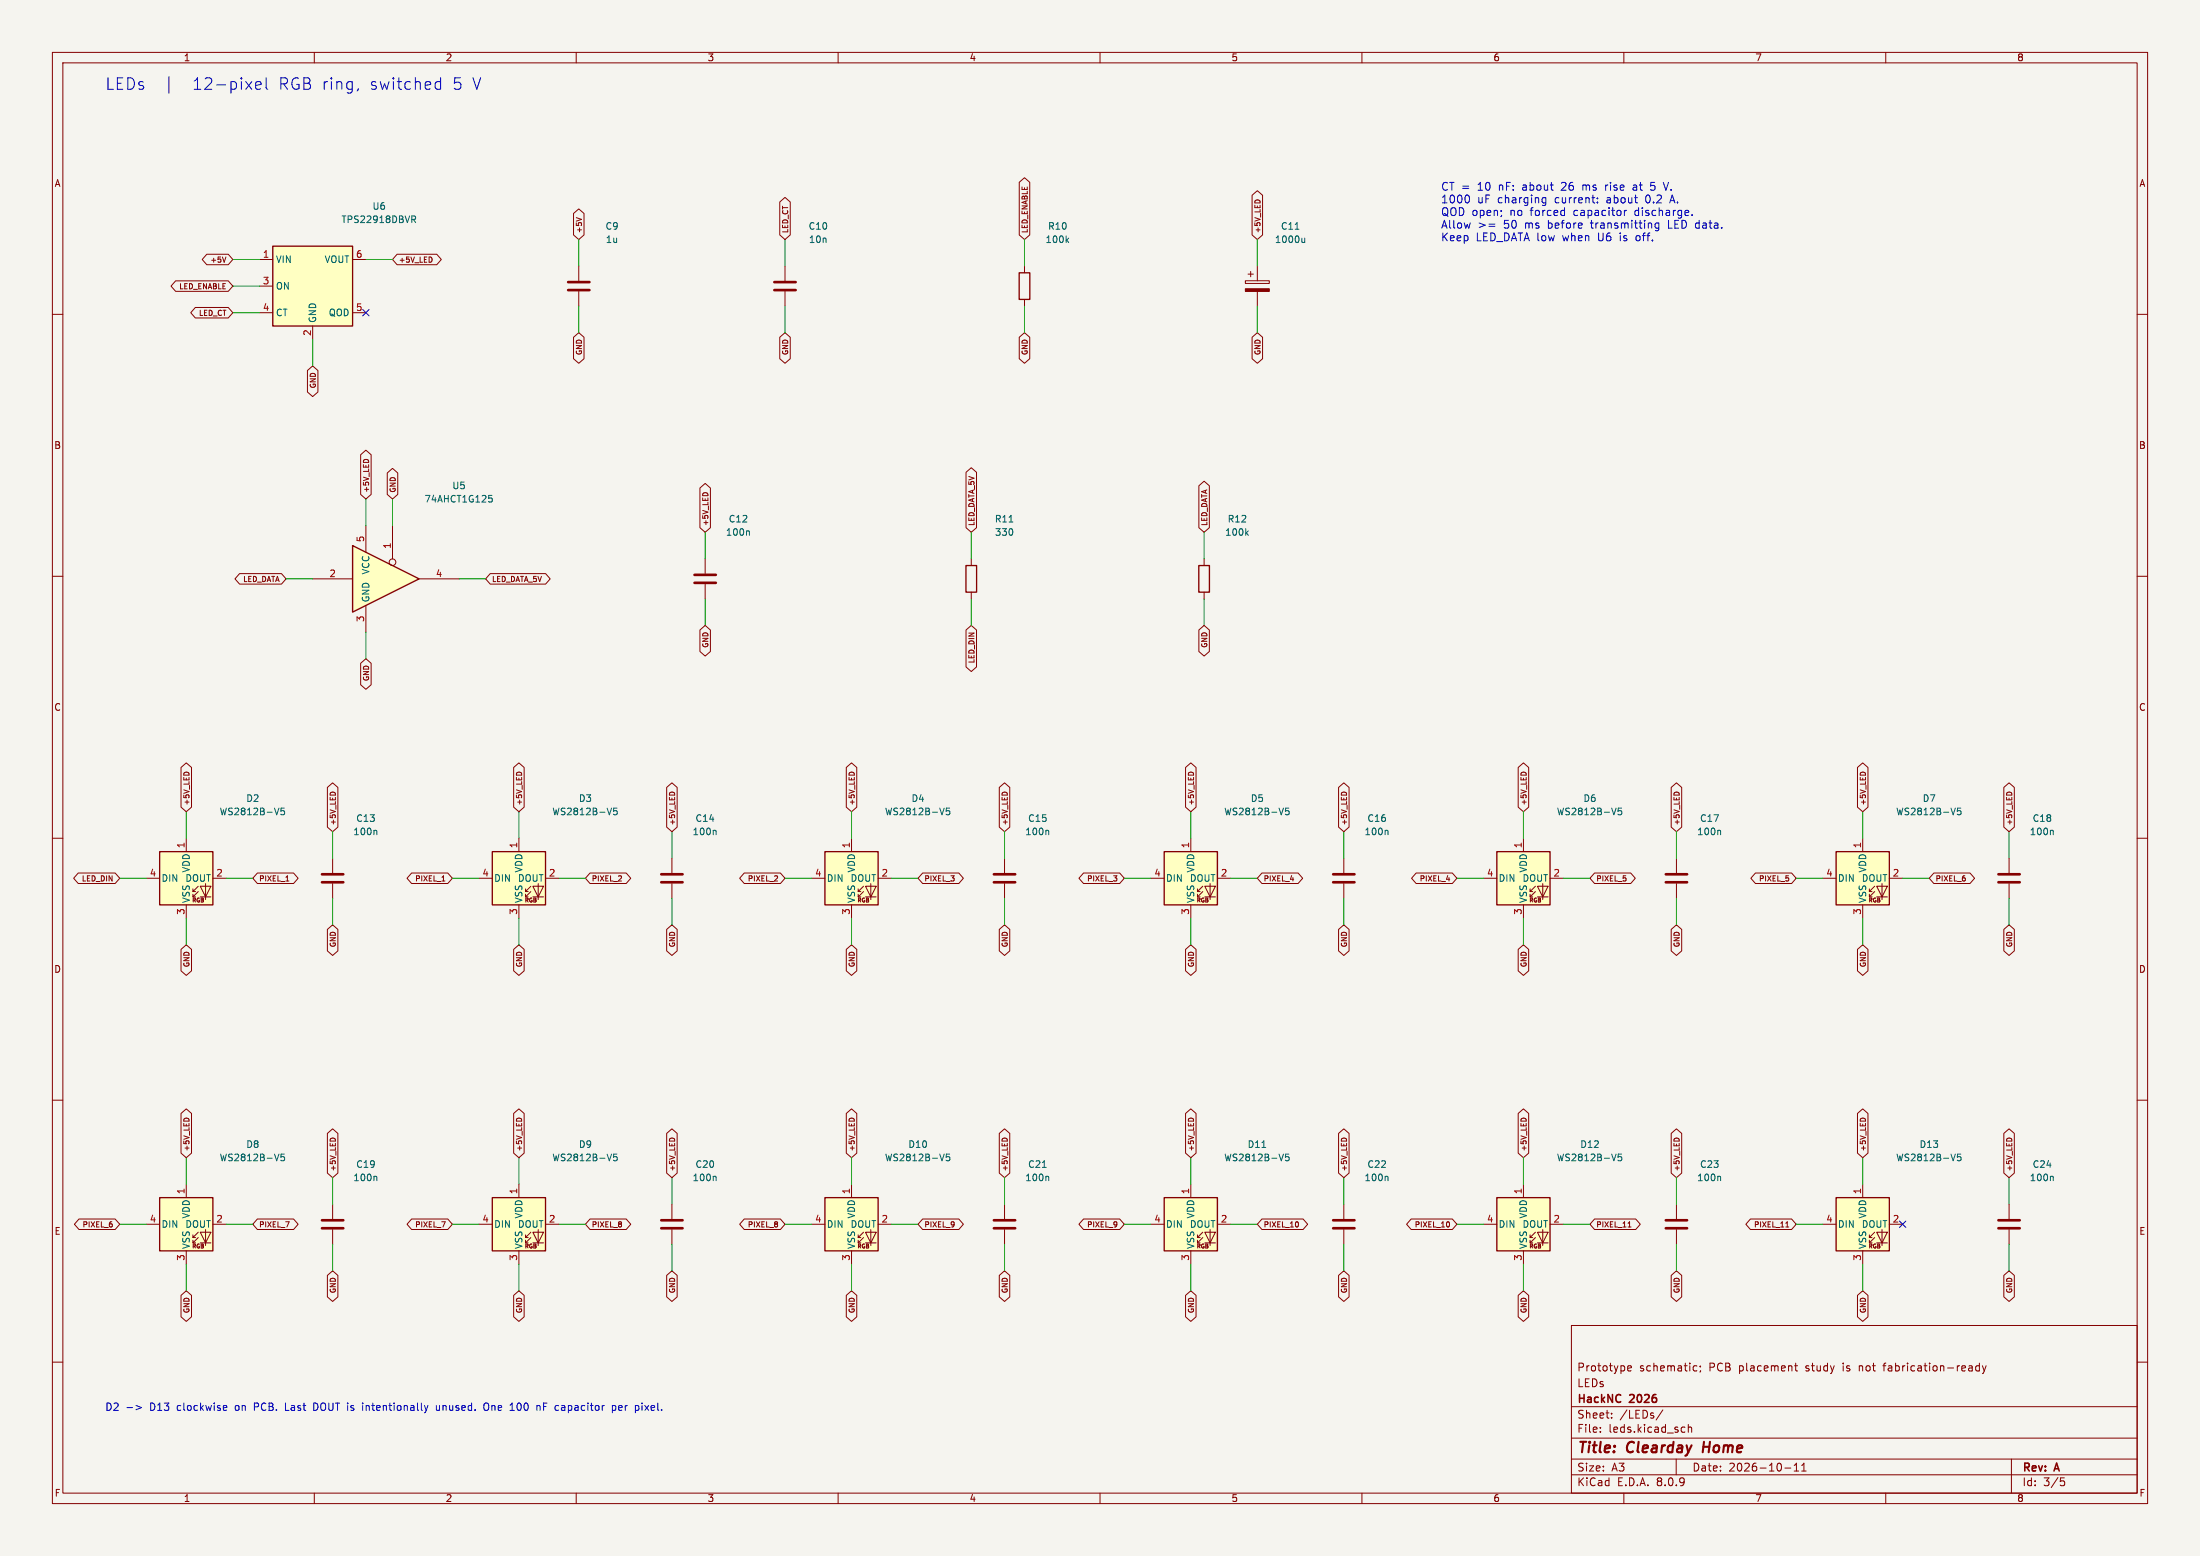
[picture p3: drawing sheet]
<svg xmlns="http://www.w3.org/2000/svg" width="420mm" height="297mm" viewBox="0 0 420 297" stroke-linecap="round" stroke-linejoin="round" font-family="sans-serif">
<path d="M0 0h420v297h-420z" fill="#f5f4ef" stroke="#f5f4ef" stroke-width=".19"/>
<g fill="none" stroke="#840000" stroke-width=".19">
<path d="M10 10h400v277h-400zM12 12h396v273h-396zM60 10v2M110 10v2M160 10v2M210 10v2M260 10v2M310 10v2M360 10v2M149.9 50.8v2.8M149.9 55.6v2.8M10 60h2"/>
<path d="M408 60h2M10 110h2M134.6 106.7v2.8M134.6 111.5v2.8M185.4 106.7v1.3M185.4 113v1.3M408 110h2M10 160h2M408 160h2M10 210h2M408 210h2M191.8 229.9v2.8"/>
<path d="M191.8 234.7v2.8M300 253h108v32h-108zM10 260h2M300 278.5h108M300 274.5h108M300 268.5h108M305.5 273.2v.2M305.5 272.5v.1M307.7 270.5v.2M307.7 269.8v.1M310.7 261.2l.7-.2v-.2l-.5-.1-.2 .2 .1 .7h.6M317.4 269.1l-1.2 1.9"/>
<path d="M320 278.5v3M321.2 272.4l.5 .1M321.7 273.3l-.5 .1M322.3 272.5l.2-.1 .4 .1v.9M322.3 271.9v1.5M323.4 261.6h.5M323.4 260.8h.5M324.6 260.8v.1M324.7 261.6l-.2 .3M342.5 279.7l.4-.4v1.5M342.6 260.7h.6M342.8 260.2v1.3l.4 .2"/>
<path d="M343.9 279.7l.5-.4v1.5M359.4 260.7h.6M377.9 260.8l-.5-.1-.2 .3 .1 .6h.6M377.9 260.2v1.5M378.4 260.7l.4 1M378.8 261.7l-.4 .5M379.2 260.7l-.4 1M384 278.5v6.5M408 260h2M60 285v2M110 285v2M160 285v2"/>
<path d="M210 285v2M260 285v2M300 281.5h108M310 285v2M340.7 280.2h1.2M342.5 280.8h.9M343.9 280.8h.9M360 285v2M393.4 282.1h.7M393.5 282.7h.4l.3 .2-.2 .6-.5 .1"/>
</g>
<path d="M325.3 275.2l-.3 2" fill="none" stroke="#840000" stroke-width=".4"/>
<path d="M147.8 55.4h4.1M147.8 53.8h4.1M132.6 111.3h4.1M132.6 109.7h4.1M189.7 234.4h4.1M189.7 232.9h4.1" fill="none" stroke="#840000" stroke-width=".51"/>
<path d="M192.6 99.6h.8M142.9 101.3l.2 .2v.7M199 222.8h.7M200 224.5l.2 .2v.7" fill="none" stroke="#006464" stroke-width=".19"/>
<path d="M184.4 108h2v5h-2z" fill="none" stroke="#840000" stroke-width=".25"/>
<path d="M285.7 228.6h10.2v10.2h-10.2z" fill="#ffffc2"/>
<path d="M283.2 233.7h2.5M290.8 226.1v2.5M290.8 238.8v2.5M292.1 237.2h.5M292.1 236.2h.5M293.1 236.2l-1 1v-.5M293.1 235.2l-1 1v-.5M293.5 235.2h2l-1 2zM293.5 237.2h2M294.5 234.7v3M295.9 233.7h2.5" fill="none" stroke="#840000" stroke-width=".19"/>
<path d="M285.7 228.6h10.2v10.2h-10.2z" fill="none" stroke="#840000" stroke-width=".25"/>
<path d="M308.5 220.3l-.4 1.3M309.5 220.3h-.6v.6l.2-.1h.4l.1 .2-.1 .4-.1 .2-.5-.2" fill="none" stroke="#006464" stroke-width=".19"/>
<path d="M67.3 104.1l12.7 6.4-12.7 6.3z" fill="#ffffc2"/>
<path d="M67.3 104.1l12.7 6.4-12.7 6.3z" fill="none" stroke="#840000" stroke-width=".25"/>
<g fill="none" stroke="#840000" stroke-width=".19">
<path d="M59.7 110.5h7.6M69.8 100.3v5.1M69.8 115.6v5.1M74.9 100.3v6.4M80 110.5h7.6"/>
<circle cx="74.9" cy="107.3" r=".63"/>
</g>
<path d="M93.3 94.6h.6M93.4 95h.3l.3 .3-.1 .4-.5 .1" fill="none" stroke="#006464" stroke-width=".19"/>
<path d="M30.5 162.6h10.1v10.1h-10.1z" fill="#ffffc2"/>
<g fill="none" stroke="#840000" stroke-width=".19">
<path d="M27.9 167.6h2.6M35.6 160v2.6M35.6 172.7v2.6M36.8 171.2h.5M36.8 170.2h.5M37.8 170.2l-1 1v-.5M37.8 169.2l-1 1v-.5M38.2 169.2h2.1l-1.1 2zM38.2 171.2h2.1M39.2 168.7v3M40.6 167.6h2.6M63.5 163.8v2.8"/>
<path d="M63.5 168.7v2.8M256.5 229.9v2.8M256.5 234.7v2.8"/>
</g>
<path d="M30.5 162.6h10.1v10.1h-10.1z" fill="none" stroke="#840000" stroke-width=".25"/>
<path d="M53.2 154.2l-.4 1.3M54.3 154.2h-.6l-.1 .7 .2-.2 .4 .1 .1 .2v.4l-.2 .1-.5-.1M71.8 158.5l.1 .2v.6M264.8 224.5l.2 .2v.7" fill="none" stroke="#006464" stroke-width=".19"/>
<path d="M61.5 168.4h4M61.5 166.9h4M254.5 234.4h4.1M254.5 232.9h4.1" fill="none" stroke="#840000" stroke-width=".51"/>
<path d="M94 162.6h10.1v10.1h-10.1z" fill="#ffffc2"/>
<g fill="none" stroke="#840000" stroke-width=".19">
<path d="M91.4 167.6h2.6M99.1 160v2.6M99.1 172.7v2.6M100.3 171.2h.5M100.3 170.2h.5M101.3 170.2l-1 1v-.5M101.3 169.2l-1 1v-.5M101.7 169.2h2.1l-1.1 2zM101.7 171.2h2.1M102.7 168.7v3M104.1 167.6h2.6M128.3 163.8v2.8"/>
<path d="M128.3 168.7v2.8"/>
</g>
<path d="M94 162.6h10.1v10.1h-10.1z" fill="none" stroke="#840000" stroke-width=".25"/>
<path d="M116.7 154.2l-.4 1.3M117.8 154.2h-.6l-.1 .7 .2-.2 .4 .1 .1 .2v.4l-.2 .1-.5-.1M136.5 158.5l.2 .2v.6" fill="none" stroke="#006464" stroke-width=".19"/>
<path d="M126.2 168.4h4.1M126.2 166.9h4.1" fill="none" stroke="#840000" stroke-width=".51"/>
<path d="M222.2 228.6h10.2v10.2h-10.2z" fill="#ffffc2"/>
<path d="M219.7 233.7h2.5M227.3 226.1v2.5M227.3 238.8v2.5M228.6 237.2h.5M228.6 236.2h.5M229.6 236.2l-1 1v-.5M229.6 235.2l-1 1v-.5M230 235.2h2l-1 2zM230 237.2h2M231 234.7v3M232.4 233.7h2.5" fill="none" stroke="#840000" stroke-width=".19"/>
<path d="M222.2 228.6h10.2v10.2h-10.2z" fill="none" stroke="#840000" stroke-width=".25"/>
<path d="M240.9 219h.7M245 220.3l-.4 1.3M246 220.3h-.6v.6l.2-.1h.4l.1 .2-.1 .4-.1 .2-.5-.2" fill="none" stroke="#006464" stroke-width=".19"/>
<path d="M157.5 162.6h10.1v10.1h-10.1z" fill="#ffffc2"/>
<path d="M154.9 167.6h2.6M162.6 160v2.6M162.6 172.7v2.6M163.8 171.2h.5M163.8 170.2h.5M164.8 170.2l-1 1v-.5M164.8 169.2l-1 1v-.5M165.2 169.2h2.1l-1.1 2zM165.2 171.2h2.1M166.2 168.7v3M167.6 167.6h2.6" fill="none" stroke="#840000" stroke-width=".19"/>
<path d="M157.5 162.6h10.1v10.1h-10.1z" fill="none" stroke="#840000" stroke-width=".25"/>
<path d="M180.2 154.2l-.4 1.3M181.3 154.2h-.6l-.1 .7 .2-.2 .4 .1 .1 .2v.4l-.2 .1-.5-.1" fill="none" stroke="#006464" stroke-width=".19"/>
<path d="M157.5 228.6h10.1v10.2h-10.1z" fill="#ffffc2"/>
<g fill="none" stroke="#840000" stroke-width=".19">
<path d="M195.6 50.8v1.3M195.6 57.2v1.2M128.3 229.9v2.8M128.3 234.7v2.8M154.9 233.7h2.6M162.6 226.1v2.5M162.6 238.8v2.5M163.8 237.2h.5M163.8 236.2h.5M164.8 236.2l-1 1v-.5M164.8 235.2l-1 1v-.5M165.2 235.2h2.1l-1.1 2z"/>
<path d="M165.2 237.2h2.1M166.2 234.7v3M167.6 233.7h2.6M383.5 229.9v2.8M383.5 234.7v2.8"/>
</g>
<path d="M194.6 52.1h2v5.1h-2zM157.5 228.6h10.1v10.2h-10.1z" fill="none" stroke="#840000" stroke-width=".25"/>
<path d="M203.7 45.8l.3 .5M204 45.5l-.5 .4M136.5 224.5l.2 .2v.7M180.2 220.3l-.4 1.3M181.3 220.3h-.6l-.1 .6 .2-.1h.4l.1 .2v.4l-.2 .2-.5-.2M391.8 224.5l.2 .2v.7" fill="none" stroke="#006464" stroke-width=".19"/>
<path d="M126.2 234.4h4.1M126.2 232.9h4.1M381.5 234.4h4.1M381.5 232.9h4.1" fill="none" stroke="#840000" stroke-width=".51"/>
<path d="M222.2 162.6h10.2v10.1h-10.2z" fill="#ffffc2"/>
<g fill="none" stroke="#840000" stroke-width=".19">
<path d="M237.7 53.6h4.6v.5h-4.6zM238.3 52.3h1M238.8 51.8v1M240 50.8v2.8M240 55.6v2.8M229.9 106.7v1.3M229.9 113v1.3M219.7 167.6h2.5M227.3 160v2.6M227.3 172.7v2.6M228.6 171.2h.5M228.6 170.2h.5"/>
<path d="M229.6 170.2l-1 1v-.5M229.6 169.2l-1 1v-.5M230 169.2h2l-1 2zM230 171.2h2M231 168.7v3M232.4 167.6h2.5"/>
</g>
<path d="M228.9 108h2v5h-2zM222.2 162.6h10.2v10.1h-10.2z" fill="none" stroke="#840000" stroke-width=".25"/>
<path d="M247.3 43.8h.7M249.1 45.5v.8M249.1 46.2l-.2 .1-.3-.1M237.9 101.7l.4 .5M238.3 101.3l-.5 .5M245 154.2l-.4 1.3M246 154.2h-.6v.7l.2-.2 .4 .1 .1 .2-.1 .4-.1 .1-.5-.1" fill="none" stroke="#006464" stroke-width=".19"/>
<path d="M237.7 55.1h4.6v.5h-4.6z" fill="#840000" stroke="#840000" stroke-width=".19"/>
<path d="M285.7 162.6h10.2v10.1h-10.2z" fill="#ffffc2"/>
<g fill="none" stroke="#840000" stroke-width=".19">
<path d="M191.8 163.8v2.8M191.8 168.7v2.8M256.5 163.8v2.8M256.5 168.7v2.8M283.2 167.6h2.5M290.8 160v2.6M290.8 172.7v2.6M292.1 171.2h.5M292.1 170.2h.5M293.1 170.2l-1 1v-.5M293.1 169.2l-1 1v-.5M293.5 169.2h2l-1 2z"/>
<path d="M293.5 171.2h2M294.5 168.7v3M295.9 167.6h2.5M320 163.8v2.8M320 168.7v2.8"/>
</g>
<path d="M285.7 162.6h10.2v10.1h-10.2z" fill="none" stroke="#840000" stroke-width=".25"/>
<path d="M200 158.5l.2 .2v.6M264.8 158.5l.2 .2v.6M308.5 154.2l-.4 1.3M309.5 154.2h-.6v.7l.2-.2 .4 .1 .1 .2-.1 .4-.1 .1-.5-.1M328.3 158.5l.2 .2v.6" fill="none" stroke="#006464" stroke-width=".19"/>
<path d="M189.7 168.4h4.1M189.7 166.9h4.1M254.5 168.4h4.1M254.5 166.9h4.1M318 168.4h4.1M318 166.9h4.1" fill="none" stroke="#840000" stroke-width=".51"/>
<path d="M350.5 162.6h10.2v10.1h-10.2z" fill="#ffffc2"/>
<g fill="none" stroke="#840000" stroke-width=".19">
<path d="M348 167.6h2.5M355.6 160v2.6M355.6 172.7v2.6M356.9 171.2h.5M356.9 170.2h.5M357.9 170.2l-1 1v-.5M357.9 169.2l-1 1v-.5M358.3 169.2h2l-1 2zM358.3 171.2h2M359.3 168.7v3M360.7 167.6h2.5M383.5 163.8v2.8"/>
<path d="M383.5 168.7v2.8"/>
</g>
<path d="M350.5 162.6h10.2v10.1h-10.2z" fill="none" stroke="#840000" stroke-width=".25"/>
<path d="M373.3 154.2l-.4 1.3M374.3 154.2h-.6v.7l.1-.2 .5 .1 .1 .2-.1 .4-.2 .1-.4-.1M391.8 158.5l.2 .2v.6" fill="none" stroke="#006464" stroke-width=".19"/>
<path d="M381.5 168.4h4.1M381.5 166.9h4.1" fill="none" stroke="#840000" stroke-width=".51"/>
<path d="M30.5 228.6h10.1v10.2h-10.1z" fill="#ffffc2"/>
<g fill="none" stroke="#840000" stroke-width=".19">
<path d="M27.9 233.7h2.6M35.6 226.1v2.5M35.6 238.8v2.5M36.8 237.2h.5M36.8 236.2h.5M37.8 236.2l-1 1v-.5M37.8 235.2l-1 1v-.5M38.2 235.2h2.1l-1.1 2zM38.2 237.2h2.1M39.2 234.7v3M40.6 233.7h2.6M63.5 229.9v2.8"/>
<path d="M63.5 234.7v2.8"/>
</g>
<path d="M30.5 228.6h10.1v10.2h-10.1z" fill="none" stroke="#840000" stroke-width=".25"/>
<path d="M53.2 220.3l-.4 1.3M54.3 220.3h-.6l-.1 .6 .2-.1h.4l.1 .2v.4l-.2 .2-.5-.2M71.8 224.5l.1 .2v.7" fill="none" stroke="#006464" stroke-width=".19"/>
<path d="M61.5 234.4h4M61.5 232.9h4" fill="none" stroke="#840000" stroke-width=".51"/>
<path d="M94 228.6h10.1v10.2h-10.1z" fill="#ffffc2"/>
<g fill="none" stroke="#840000" stroke-width=".19">
<path d="M110.5 50.8v2.8M110.5 55.6v2.8M91.4 233.7h2.6M99.1 226.1v2.5M99.1 238.8v2.5M100.3 237.2h.5M100.3 236.2h.5M101.3 236.2l-1 1v-.5M101.3 235.2l-1 1v-.5M101.7 235.2h2.1l-1.1 2zM101.7 237.2h2.1M102.7 234.7v3"/>
<path d="M104.1 233.7h2.6M320 229.9v2.8M320 234.7v2.8"/>
</g>
<path d="M94 228.6h10.1v10.2h-10.1z" fill="none" stroke="#840000" stroke-width=".25"/>
<path d="M116.7 220.3l-.4 1.3M117.8 220.3h-.6l-.1 .6 .2-.1h.4l.1 .2v.4l-.2 .2-.5-.2M328.3 224.5l.2 .2v.7" fill="none" stroke="#006464" stroke-width=".19"/>
<path d="M108.5 55.4h4M108.5 53.8h4M318 234.4h4.1M318 232.9h4.1" fill="none" stroke="#840000" stroke-width=".51"/>
<path d="M350.5 228.6h10.2v10.2h-10.2z" fill="#ffffc2"/>
<path d="M348 233.7h2.5M355.6 226.1v2.5M355.6 238.8v2.5M356.9 237.2h.5M356.9 236.2h.5M357.9 236.2l-1 1v-.5M357.9 235.2l-1 1v-.5M358.3 235.2h2l-1 2zM358.3 237.2h2M359.3 234.7v3M360.7 233.7h2.5" fill="none" stroke="#840000" stroke-width=".19"/>
<path d="M350.5 228.6h10.2v10.2h-10.2z" fill="none" stroke="#840000" stroke-width=".25"/>
<path d="M373.3 220.3l-.4 1.3M374.3 220.3h-.6v.6l.1-.1h.5l.1 .2-.1 .4-.2 .2-.4-.2" fill="none" stroke="#006464" stroke-width=".19"/>
<path d="M52.1 47h15.2v15.2h-15.2z" fill="#ffffc2"/>
<path d="M52.1 47h15.2v15.2h-15.2z" fill="none" stroke="#840000" stroke-width=".25"/>
<g fill="none" stroke="#840000" stroke-width=".19">
<path d="M148.9 38.6l1-.9 1 .9v6.2l-1 .9-1-.9zM194.6 34.8l1-.9 1 .9v10l-1 .9-1-.9zM239 37.3l1-.9 1 .9v7.5l-1 .9-1-.9zM239.8 38.2h.5M33.5 53.6h10.1l.8 1-.8 1h-10.1l-.9-1zM37.3 58.7h6.3l.8 1-.8 1h-6.3l-.9-1zM39.5 48.5h4.1l.8 1-.8 1h-4.1l-.9-1zM43.1 49.1l-.3 1M49.5 49.5h2.6M49.5 54.6h2.6M49.5 59.7h2.6M67.3 49.5h2.5"/>
<path d="M67.3 59.7h2.5M75.8 48.5h7.6l.9 1-.9 1h-7.6l-.9-1zM82.4 49.3v.5M109.5 40.7l1-.8 1 .8v4.1l-1 .9-1-.9zM110 41.5l1 .4M58.7 70.7l1-.8 1 .8v4.1l-1 .9-1-.9zM59.7 62.2v2.6M109.5 64.4l1-.9 1 .9v4.1l-1 .8-1-.8zM148.9 64.4l1-.9 1 .9v4.1l-1 .8-1-.8zM194.6 64.4l1-.9 1 .9v4.1l-1 .8-1-.8zM239 64.4l1-.9 1 .9v4.1l-1 .8-1-.8zM68.8 86.8l1-.9 1.1 .9v7.6l-1.1 .9-1-.9z"/>
<path d="M69.6 87.7h.5M73.9 90.3l1-.9 1 .9v4.1l-1 .9-1-.9zM133.6 93.2l1-.9 1 .9v7.5l-1 .9-1-.9zM134.4 94.1h.5M184.4 90.2l1-.9 1 .9v10.5l-1 .9-1-.9zM228.9 92.7l1-.9 1 .9v8l-1 .9-1-.9zM45.7 109.5h8l.9 1-.9 1h-8l-.8-1zM93.6 109.5h10.6l.8 1-.8 1h-10.6l-.9-1zM68.8 126.6l1-.9 1.1 .9v4.1l-1.1 .9-1-.9zM133.6 120.3l1-.9 1 .9v4.1l-1 .8-1-.8zM184.4 120.3l1-.9 1 .9v7l-1 .9-1-.9zM228.9 120.3l1-.9 1 .9v4.1l-1 .8-1-.8z"/>
<path d="M34.6 146.5l1-.9 1 .9v7.6l-1 .8-1-.8zM35.3 147.4h.5M62.5 150.3l1-.9 1 .9v7.6l-1 .9-1-.9zM63.3 151.2h.5M98.1 146.5l1-.9 1 .9v7.6l-1 .8-1-.8zM98.8 147.4h.5M127.3 150.3l1-.9 1 .9v7.6l-1 .9-1-.9zM128 151.2h.6M161.6 146.5l1-.9 1 .9v7.6l-1 .8-1-.8zM162.3 147.4h.5M190.8 150.3l1-.9 1 .9v7.6l-1 .9-1-.9zM191.5 151.2h.6"/>
<path d="M226.3 146.5l1-.9 1 .9v7.6l-1 .8-1-.8zM227.1 147.4h.5M255.5 150.3l1-.9 1 .9v7.6l-1 .9-1-.9zM256.3 151.2h.5M289.8 146.5l1-.9 1 .9v7.6l-1 .8-1-.8zM290.6 147.4h.5M319 150.3l1-.9 1 .9v7.6l-1 .9-1-.9zM319.8 151.2h.5M354.6 146.5l1-.9 1 .9v7.6l-1 .8-1-.8zM355.4 147.4h.5M382.5 150.3l1-.9 1 .9v7.6l-1 .9-1-.9zM383.3 151.2h.5"/>
<path d="M14.9 166.6h7.1l.9 1-.9 1h-7.1l-.8-1zM49.1 166.6h6.9l.9 1-.9 1h-6.9l-.8-1zM54.6 168.2h.6M62.5 177.4l1-.9 1 .9v4.1l-1 .9-1-.9zM78.6 166.6h6.9l.9 1-.9 1h-6.9l-.9-1zM84.4 168.2h.5M112.6 166.6h6.9l.9 1-.9 1h-6.9l-.8-1zM127.3 177.4l1-.9 1 .9v4.1l-1 .9-1-.9zM142.1 166.6h6.9l.9 1-.9 1h-6.9l-.9-1zM176.1 166.6h6.9l.9 1-.9 1h-6.9l-.8-1zM190.8 177.4l1-.9 1 .9v4.1l-1 .9-1-.9zM206.8 166.6h7l.8 1-.8 1h-7l-.8-1z"/>
<path d="M240.9 166.6h6.9l.9 1-.9 1h-6.9l-.9-1zM255.5 177.4l1-.9 1 .9v4.1l-1 .9-1-.9zM270.3 166.6h7l.8 1-.8 1h-7l-.8-1zM304.4 166.6h6.9l.9 1-.9 1h-6.9l-.9-1zM319 177.4l1-.9 1 .9v4.1l-1 .9-1-.9zM335.1 166.6h6.9l.9 1-.9 1h-6.9l-.9-1zM369.2 166.6h6.9l.9 1-.9 1h-6.9l-.9-1zM382.5 177.4l1-.9 1 .9v4.1l-1 .9-1-.9zM34.6 181.2l1-.9 1 .9v4.1l-1 .9-1-.9zM98.1 181.2l1-.9 1 .9v4.1l-1 .9-1-.9zM161.6 181.2l1-.9 1 .9v4.1l-1 .9-1-.9zM226.3 181.2l1-.9 1 .9v4.1l-1 .9-1-.9z"/>
<path d="M289.8 181.2l1-.9 1 .9v4.1l-1 .9-1-.9zM354.6 181.2l1-.9 1 .9v4.1l-1 .9-1-.9zM34.6 212.5l1-.8 1 .8v7.6l-1 .9-1-.9zM35.3 213.5h.5M62.5 216.3l1-.8 1 .8v7.6l-1 .9-1-.9zM63.3 217.3h.5M98.1 212.5l1-.8 1 .8v7.6l-1 .9-1-.9zM98.8 213.5h.5M127.3 216.3l1-.8 1 .8v7.6l-1 .9-1-.9zM128 217.3h.6M161.6 212.5l1-.8 1 .8v7.6l-1 .9-1-.9zM162.3 213.5h.5"/>
<path d="M190.8 216.3l1-.8 1 .8v7.6l-1 .9-1-.9zM191.5 217.3h.6M226.3 212.5l1-.8 1 .8v7.6l-1 .9-1-.9zM227.1 213.5h.5M255.5 216.3l1-.8 1 .8v7.6l-1 .9-1-.9zM256.3 217.3h.5M289.8 212.5l1-.8 1 .8v7.6l-1 .9-1-.9zM290.6 213.5h.5M319 216.3l1-.8 1 .8v7.6l-1 .9-1-.9zM319.8 217.3h.5M354.6 212.5l1-.8 1 .8v7.6l-1 .9-1-.9zM355.4 213.5h.5"/>
<path d="M382.5 216.3l1-.8 1 .8v7.6l-1 .9-1-.9zM383.3 217.3h.5M15.1 232.7h6.9l.9 1-.9 1h-6.9l-.9-1zM49.1 232.7h6.9l.9 1-.9 1h-6.9l-.8-1zM78.6 232.7h6.9l.9 1-.9 1h-6.9l-.9-1zM112.6 232.7h6.9l.9 1-.9 1h-6.9l-.8-1zM142.1 232.7h6.9l.9 1-.9 1h-6.9l-.9-1zM176.1 232.7h6.9l.9 1-.9 1h-6.9l-.8-1zM206.8 232.7h7l.8 1-.8 1h-7l-.8-1zM240.9 232.7h7.9l.8 1-.8 1h-7.9l-.9-1zM247.8 233.4v.6M269.4 232.7h7.9l.8 1-.8 1h-7.9l-.9-1z"/>
<path d="M276.6 233.3v.8M304.4 232.7h7.9l.8 1-.8 1h-7.9l-.9-1zM310.8 234.2h.6M334.2 232.7h7.8l.9 1-.9 1h-7.8l-.9-1zM340.9 234.2h.6M341.1 233.3l.1-.1v1M34.6 247.3l1-.9 1 .9v4.1l-1 .8-1-.8zM62.5 243.4l1-.8 1 .8v4.1l-1 .9-1-.9zM98.1 247.3l1-.9 1 .9v4.1l-1 .8-1-.8zM127.3 243.4l1-.8 1 .8v4.1l-1 .9-1-.9zM161.6 247.3l1-.9 1 .9v4.1l-1 .8-1-.8zM190.8 243.4l1-.8 1 .8v4.1l-1 .9-1-.9z"/>
<path d="M226.3 247.3l1-.9 1 .9v4.1l-1 .8-1-.8zM255.5 243.4l1-.8 1 .8v4.1l-1 .9-1-.9zM289.8 247.3l1-.9 1 .9v4.1l-1 .8-1-.8zM319 243.4l1-.8 1 .8v4.1l-1 .9-1-.9zM354.6 247.3l1-.9 1 .9v4.1l-1 .8-1-.8zM382.5 243.4l1-.8 1 .8v4.1l-1 .9-1-.9z"/>
</g>
<path d="M78.6 41.2h.5l.2 .3-.1 .3-.6 .1M78.9 41.9l.4 .6" fill="none" stroke="#006464" stroke-width=".19"/>
<g fill="none" stroke="#0000c2" stroke-width=".19">
<path d="M32.3 14.6v3.2M48.8 16.3l1.1-.2-.2-.4-.6-.1-.3 .3 .1 1 .2 .1 .6-.1M50.8 14.8v1.9l.3 .3M68.4 16.9l-.2 .5M83.3 16.9l.2 .1 .6-.1M83.3 15.7l.2-.1 .6 .1M84.1 14.8v2.2M280.4 37.4l.1 .8-.1 .4-.2 .1M294.5 38.7h.6M294.5 37.8h.6M295.1 37.7v1.2l-.3 .3h-.3M305 38.6v.1"/>
<path d="M305 37.8v.1M306.5 35.3v1M306.7 35.4l-.2 .2M312.2 35.3l-.4 .1M312.3 35.7h-.3a.29 .29 0 0 0-.3 .3 .29 .29 0 0 0 .3 .3h.3M315.1 36.2l.6 .1M315.9 34.8h-.7l-.1 .7 .6-.1M317.5 34.8l.5 1.5 .5-1.5M284.2 42.8h1.2M284.2 43.2h1.2M310.1 40.1v1M310.5 40.1l-.3 .1-.1 .2"/>
<path d="M316 42.7v.7l.2 .2 .5-.1M316.7 42.6v1.2l-.3 .3-.4-.1M323 41v.1M24.2 268.7h1.1M26 268.3l1 .4-1 .4M42.8 268.3h.4l.1 .3-.7 .1M43.2 269.1l-.4 .1M54.5 267.8v1.4h.7M60.2 267.8h-.3v1.4h.3M81 268.3l.4 .9M81.4 269.2l-.2 .3M81.7 268.3l-.3 .9"/>
<path d="M83.3 268.3l.1 .8 .3 .1 .2-.1M83.9 268.3v.9M92.4 268a.47 .47 0 0 1 .6-.2 .47 .47 0 0 1 .3 .5v.4a.47 .47 0 0 1-.5 .5 .47 .47 0 0 1-.4-.5zM102.9 268.3l.2 .2v.7M103.8 268.5h.4M104.4 267.8h-.6v1.4M107.2 269.1l.5 .1M107.6 268.3h-.4M107.7 268.7h-.5M116.9 268.3h.4l.3 .2-.2 .6h-.5M116.9 268.3v1.4M118.6 268.3h-.3l-.2 .2 .1 .6 .4 .1"/>
<path d="M118.8 268.6l-.7 .1M122.6 267.8v.1M123.1 268.3l.7 .9M123.8 268.3l-.7 .9"/>
</g>
<g fill="none" stroke="#009600" stroke-width=".19">
<path d="M44.4 59.7h5.1M44.4 54.6h5.1M44.4 49.5h5.1M69.8 49.5h5.1M110.5 45.7v5.1M110.5 58.4v5.1M149.9 45.7v5.1M149.9 58.4v5.1M195.6 45.7v5.1M195.6 58.4v5.1M240 45.7v5.1M240 58.4v5.1"/>
<path d="M59.7 64.8v5.1M69.8 95.3v5M74.9 95.3v5M54.6 110.5h5.1M87.6 110.5h5.1M134.6 101.6v5.1M134.6 114.3v5.1M185.4 101.6v5.1M185.4 114.3v5.1M229.9 101.6v5.1M229.9 114.3v5.1M69.8 120.7v5"/>
<path d="M35.6 154.9v5.1M63.5 158.8v5M99.1 154.9v5.1M128.3 158.8v5M162.6 154.9v5.1M191.8 158.8v5M227.3 154.9v5.1M256.5 158.8v5M290.8 154.9v5.1M320 158.8v5M355.6 154.9v5.1M383.5 158.8v5"/>
<path d="M22.9 167.6h5M35.6 175.3v5M43.2 167.6h5.1M63.5 171.5v5M86.4 167.6h5M99.1 175.3v5M106.7 167.6h5.1M128.3 171.5v5M149.9 167.6h5M162.6 175.3v5M170.2 167.6h5.1M191.8 171.5v5"/>
<path d="M214.6 167.6h5.1M227.3 175.3v5M234.9 167.6h5.1M256.5 171.5v5M278.1 167.6h5.1M290.8 175.3v5M298.4 167.6h5.1M320 171.5v5M342.9 167.6h5.1M355.6 175.3v5M363.2 167.6h5.1M383.5 171.5v5"/>
<path d="M22.9 233.7h5M35.6 221v5.1M43.2 233.7h5.1M63.5 224.8v5.1M63.5 237.5v5.1M86.4 233.7h5M99.1 221v5.1M106.7 233.7h5.1M128.3 224.8v5.1M128.3 237.5v5.1M149.9 233.7h5M162.6 221v5.1"/>
<path d="M170.2 233.7h5.1M191.8 224.8v5.1M191.8 237.5v5.1M214.6 233.7h5.1M227.3 221v5.1M234.9 233.7h5.1M256.5 224.8v5.1M256.5 237.5v5.1M278.1 233.7h5.1M290.8 221v5.1M298.4 233.7h5.1M320 224.8v5.1"/>
<path d="M320 237.5v5.1M342.9 233.7h5.1M355.6 221v5.1M383.5 224.8v5.1M383.5 237.5v5.1M35.6 241.3v5.1M99.1 241.3v5.1M162.6 241.3v5.1M227.3 241.3v5.1M290.8 241.3v5.1M355.6 241.3v5.1"/>
</g>
<path d="M69.2 59.1l1.3 1.2M70.5 59.1l-1.3 1.2M362.6 233.1l1.2 1.2M363.8 233.1l-1.2 1.2" fill="none" stroke="#000084" stroke-width=".19"/>
<g font-size="3.1" fill="#0000c2">
<text x="20" y="17.4">LEDs</text>
<text x="36.6" y="17.4">12-pixel</text>
<text x="53.1" y="17.4">RGB ring,</text>
<text x="70.5" y="17.4">switched</text>
<text x="86.3" y="17.4">5 V</text>
</g>
<g font-size="2.8" fill="#840000">
<text x="301" y="277.9">Title:</text>
<text x="310.6" y="277.9">Clearday</text>
<text x="325.9" y="277.9">Home</text>
</g>
<g font-size="2.1" fill="#0000c2">
<text x="275" y="36.7">CT =</text>
<text x="275" y="39.1">1000</text>
<text x="275" y="41.5">QOD open;</text>
<text x="282" y="39.1">uF</text>
<text x="282.1" y="36.7">10</text>
<text x="286" y="39.1">charging</text>
<text x="286.3" y="36.7">nF:</text>
<text x="288.3" y="41.5">no</text>
<text x="290.9" y="36.7">about</text>
<text x="292.3" y="41.5">forced</text>
<text x="297" y="39.1">current:</text>
<text x="298.5" y="36.7">26</text>
<text x="300.7" y="41.5">capacitor</text>
<text x="302.7" y="36.7">ms</text>
<text x="307" y="39.1">about</text>
<text x="307.2" y="36.7">rise</text>
<text x="312.5" y="41.5">discharge.</text>
<text x="312.6" y="36.7">at</text>
<text x="314.6" y="39.1">0.2</text>
<text x="316.1" y="36.7">5</text>
<text x="318.9" y="36.7">V.</text>
<text x="319.4" y="39.1">A.</text>
<text x="275" y="44">Allow</text>
<text x="275" y="46.4">Keep</text>
<text x="281.7" y="46.4">LED_DATA low</text>
<text x="282.1" y="44">&gt;=</text>
<text x="287.1" y="44">50</text>
<text x="291.3" y="44">ms</text>
<text x="295.8" y="44">before</text>
<text x="298.5" y="46.4">when</text>
<text x="304.1" y="44">transmitting</text>
<text x="305.3" y="46.4">U6</text>
<text x="309.6" y="46.4">is</text>
<text x="312.9" y="46.4">off.</text>
<text x="319" y="44">LED data.</text>
</g>
<g font-size="2.1" fill="#840000">
<text x="301" y="262">Prototype</text>
<text x="312.9" y="262">schematic;</text>
<text x="326.3" y="262">PCB</text>
<text x="332.1" y="262">placement</text>
<text x="345" y="262">study</text>
<text x="352.2" y="262">is</text>
<text x="355.4" y="262">not</text>
<text x="360.3" y="262">fabrication-ready</text>
<text x="301" y="268.2">HackNC</text>
<text x="301" y="265">LEDs</text>
<text x="311.2" y="268.2">2026</text>
<text x="301" y="273.7">File:</text>
<text x="301" y="271">Sheet:</text>
<text x="307.1" y="273.7">leds.kicad_sch</text>
<text x="309.2" y="271">/LEDs/</text>
<text x="301" y="281.1">Size:</text>
<text x="307.6" y="281.1">A3</text>
<text x="323" y="281.1">Date:</text>
<text x="330" y="281.1">2026-10-11</text>
<text x="386" y="281.3">Rev:</text>
<text x="392.4" y="281.3">A</text>
<text x="301" y="283.9">KiCad</text>
<text x="308.7" y="283.9">E.D.A.</text>
<text x="316.3" y="283.9">8.0.9</text>
<text x="386" y="283.9">Id:</text>
<text x="390.1" y="283.9">3/5</text>
</g>
<g font-size="1.9" fill="#0000c2">
<text x="20" y="269.6">D2</text>
<text x="28.7" y="269.6">D13</text>
<text x="34" y="269.6">clockwise</text>
<text x="45.2" y="269.6">on</text>
<text x="49" y="269.6">PCB.</text>
<text x="55.1" y="269.6">Last</text>
<text x="60.7" y="269.6">DOUT is</text>
<text x="70.4" y="269.6">intentionally</text>
<text x="84.6" y="269.6">unused.</text>
<text x="93.9" y="269.6">One</text>
<text x="99.1" y="269.6">100</text>
<text x="104.4" y="269.6">nF</text>
<text x="108.1" y="269.6">capacitor</text>
<text x="119.1" y="269.6">per</text>
<text x="123.7" y="269.6">pixel.</text>
</g>
<g font-size="1.8" fill="#840000">
<text x="35" y="11.9">1</text>
<text x="85" y="11.9">2</text>
<text x="135" y="11.9">3</text>
<text x="185" y="11.9">4</text>
<text x="235" y="11.9">5</text>
<text x="285" y="11.9">6</text>
<text x="335" y="11.9">7</text>
<text x="385" y="11.9">8</text>
<text x="10.3" y="35.9">A</text>
<text x="408.3" y="35.9">A</text>
<text x="10.3" y="85.9">B</text>
<text x="408.2" y="85.9">B</text>
<text x="10.3" y="135.9">C</text>
<text x="408.2" y="135.9">C</text>
<text x="10.3" y="185.9">D</text>
<text x="408.2" y="185.9">D</text>
<text x="10.3" y="235.9">E</text>
<text x="408.3" y="235.9">E</text>
<text x="10.3" y="285.9">F</text>
<text x="35" y="286.9">1</text>
<text x="85" y="286.9">2</text>
<text x="135" y="286.9">3</text>
<text x="185" y="286.9">4</text>
<text x="235" y="286.9">5</text>
<text x="285" y="286.9">6</text>
<text x="335" y="286.9">7</text>
<text x="385" y="286.9">8</text>
<text x="408.3" y="285.9">F</text>
</g>
<g font-size="1.8" fill="#006464">
<text x="71" y="40.2">U6</text>
<text x="65.1" y="42.8">TPS22918DBVR</text>
<text x="115.5" y="44">C9</text>
<text x="115.6" y="46.6">1u</text>
<text x="154.3" y="44">C10</text>
<text x="154.3" y="46.6">10n</text>
<text x="199.5" y="46.6">100k</text>
<text x="200" y="44">R10</text>
<text x="243.3" y="46.6">1000u</text>
<text x="244.4" y="44">C11</text>
<text x="52.6" y="50.4">VIN</text>
<text x="61.9" y="50.4">VOUT</text>
<text x="52.6" y="55.5">ON</text>
<text x="52.6" y="60.6">CT</text>
<text x="60.6" y="61.7" transform="rotate(-90 60.6 61.7)">GND</text>
<text x="62.7" y="60.6">QOD</text>
<text x="86.3" y="93.6">U5</text>
<text x="80.9" y="96.1">74AHCT1G125</text>
<text x="139" y="99.9">C12</text>
<text x="189.8" y="99.9">R11</text>
<text x="234.3" y="99.9">R12</text>
<text x="138.5" y="102.5">100n</text>
<text x="189.9" y="102.5">330</text>
<text x="233.8" y="102.5">100k</text>
<text x="70.7" y="109.7" transform="rotate(-90 70.7 109.7)">VCC</text>
<text x="70.7" y="115.1" transform="rotate(-90 70.7 115.1)">GND</text>
<text x="41.8" y="155.8">WS2812B-V5</text>
<text x="46.9" y="153.3">D2</text>
<text x="105.3" y="155.8">WS2812B-V5</text>
<text x="110.4" y="153.3">D3</text>
<text x="168.8" y="155.8">WS2812B-V5</text>
<text x="173.9" y="153.3">D4</text>
<text x="233.6" y="155.8">WS2812B-V5</text>
<text x="238.7" y="153.3">D5</text>
<text x="297.1" y="155.8">WS2812B-V5</text>
<text x="302.2" y="153.3">D6</text>
<text x="361.9" y="155.8">WS2812B-V5</text>
<text x="367" y="153.3">D7</text>
<text x="67.4" y="159.6">100n</text>
<text x="67.9" y="157.1">C13</text>
<text x="132.1" y="159.6">100n</text>
<text x="132.7" y="157.1">C14</text>
<text x="195.6" y="159.6">100n</text>
<text x="196.2" y="157.1">C15</text>
<text x="260.4" y="159.6">100n</text>
<text x="260.9" y="157.1">C16</text>
<text x="323.9" y="159.6">100n</text>
<text x="324.4" y="157.1">C17</text>
<text x="387.4" y="159.6">100n</text>
<text x="387.9" y="157.1">C18</text>
<text x="36.4" y="166.6" transform="rotate(-90 36.4 166.6)">VDD</text>
<text x="99.9" y="166.6" transform="rotate(-90 99.9 166.6)">VDD</text>
<text x="163.4" y="166.6" transform="rotate(-90 163.4 166.6)">VDD</text>
<text x="228.2" y="166.6" transform="rotate(-90 228.2 166.6)">VDD</text>
<text x="291.7" y="166.6" transform="rotate(-90 291.7 166.6)">VDD</text>
<text x="356.5" y="166.6" transform="rotate(-90 356.5 166.6)">VDD</text>
<text x="30.7" y="168.5">DIN</text>
<text x="35.3" y="168.5">DOUT</text>
<text x="36.4" y="172.5" transform="rotate(-90 36.4 172.5)">VSS</text>
<text x="94.2" y="168.5">DIN</text>
<text x="98.8" y="168.5">DOUT</text>
<text x="99.9" y="172.5" transform="rotate(-90 99.9 172.5)">VSS</text>
<text x="157.7" y="168.5">DIN</text>
<text x="162.3" y="168.5">DOUT</text>
<text x="163.4" y="172.5" transform="rotate(-90 163.4 172.5)">VSS</text>
<text x="222.5" y="168.5">DIN</text>
<text x="227.1" y="168.5">DOUT</text>
<text x="228.2" y="172.5" transform="rotate(-90 228.2 172.5)">VSS</text>
<text x="286" y="168.5">DIN</text>
<text x="290.6" y="168.5">DOUT</text>
<text x="291.7" y="172.5" transform="rotate(-90 291.7 172.5)">VSS</text>
<text x="350.8" y="168.5">DIN</text>
<text x="355.3" y="168.5">DOUT</text>
<text x="356.5" y="172.5" transform="rotate(-90 356.5 172.5)">VSS</text>
<text x="41.8" y="221.8">WS2812B-V5</text>
<text x="46.9" y="219.3">D8</text>
<text x="105.3" y="221.8">WS2812B-V5</text>
<text x="110.4" y="219.3">D9</text>
<text x="168.8" y="221.8">WS2812B-V5</text>
<text x="173.3" y="219.3">D10</text>
<text x="233.6" y="221.8">WS2812B-V5</text>
<text x="238.1" y="219.3">D11</text>
<text x="297.1" y="221.8">WS2812B-V5</text>
<text x="301.6" y="219.3">D12</text>
<text x="361.9" y="221.8">WS2812B-V5</text>
<text x="366.4" y="219.3">D13</text>
<text x="67.4" y="225.7">100n</text>
<text x="67.9" y="223.1">C19</text>
<text x="132.1" y="225.7">100n</text>
<text x="132.7" y="223.1">C20</text>
<text x="195.6" y="225.7">100n</text>
<text x="196.2" y="223.1">C21</text>
<text x="260.4" y="225.7">100n</text>
<text x="260.9" y="223.1">C22</text>
<text x="323.9" y="225.7">100n</text>
<text x="324.4" y="223.1">C23</text>
<text x="387.4" y="225.7">100n</text>
<text x="387.9" y="223.1">C24</text>
<text x="36.4" y="232.7" transform="rotate(-90 36.4 232.7)">VDD</text>
<text x="99.9" y="232.7" transform="rotate(-90 99.9 232.7)">VDD</text>
<text x="163.4" y="232.7" transform="rotate(-90 163.4 232.7)">VDD</text>
<text x="228.2" y="232.7" transform="rotate(-90 228.2 232.7)">VDD</text>
<text x="291.7" y="232.7" transform="rotate(-90 291.7 232.7)">VDD</text>
<text x="356.5" y="232.7" transform="rotate(-90 356.5 232.7)">VDD</text>
<text x="30.7" y="234.5">DIN</text>
<text x="35.3" y="234.5">DOUT</text>
<text x="36.4" y="238.5" transform="rotate(-90 36.4 238.5)">VSS</text>
<text x="94.2" y="234.5">DIN</text>
<text x="98.8" y="234.5">DOUT</text>
<text x="99.9" y="238.5" transform="rotate(-90 99.9 238.5)">VSS</text>
<text x="157.7" y="234.5">DIN</text>
<text x="162.3" y="234.5">DOUT</text>
<text x="163.4" y="238.5" transform="rotate(-90 163.4 238.5)">VSS</text>
<text x="222.5" y="234.5">DIN</text>
<text x="227.1" y="234.5">DOUT</text>
<text x="228.2" y="238.5" transform="rotate(-90 228.2 238.5)">VSS</text>
<text x="286" y="234.5">DIN</text>
<text x="290.6" y="234.5">DOUT</text>
<text x="291.7" y="238.5" transform="rotate(-90 291.7 238.5)">VSS</text>
<text x="350.8" y="234.5">DIN</text>
<text x="355.3" y="234.5">DOUT</text>
<text x="356.5" y="238.5" transform="rotate(-90 356.5 238.5)">VSS</text>
</g>
<g font-size="1.8" fill="#a90000">
<text x="50.1" y="49.3">1</text>
<text x="67.9" y="49.3">6</text>
<text x="50.1" y="54.4">3</text>
<text x="50.1" y="59.4">4</text>
<text x="67.9" y="59.4">5</text>
<text x="59.4" y="64.2" transform="rotate(-90 59.4 64.2)">2</text>
<text x="69.6" y="103.6" transform="rotate(-90 69.6 103.6)">5</text>
<text x="74.7" y="104.8" transform="rotate(-90 74.7 104.8)">1</text>
<text x="62.8" y="110.2">2</text>
<text x="83.1" y="110.2">4</text>
<text x="69.6" y="118.8" transform="rotate(-90 69.6 118.8)">3</text>
<text x="35.3" y="162" transform="rotate(-90 35.3 162)">1</text>
<text x="98.8" y="162" transform="rotate(-90 98.8 162)">1</text>
<text x="162.3" y="162" transform="rotate(-90 162.3 162)">1</text>
<text x="227.1" y="162" transform="rotate(-90 227.1 162)">1</text>
<text x="290.6" y="162" transform="rotate(-90 290.6 162)">1</text>
<text x="355.3" y="162" transform="rotate(-90 355.3 162)">1</text>
<text x="28.5" y="167.4">4</text>
<text x="41.2" y="167.4">2</text>
<text x="92" y="167.4">4</text>
<text x="104.7" y="167.4">2</text>
<text x="155.5" y="167.4">4</text>
<text x="168.2" y="167.4">2</text>
<text x="220.3" y="167.4">4</text>
<text x="233" y="167.4">2</text>
<text x="283.8" y="167.4">4</text>
<text x="296.5" y="167.4">2</text>
<text x="348.5" y="167.4">4</text>
<text x="361.2" y="167.4">2</text>
<text x="35.3" y="174.7" transform="rotate(-90 35.3 174.7)">3</text>
<text x="98.8" y="174.7" transform="rotate(-90 98.8 174.7)">3</text>
<text x="162.3" y="174.7" transform="rotate(-90 162.3 174.7)">3</text>
<text x="227.1" y="174.7" transform="rotate(-90 227.1 174.7)">3</text>
<text x="290.6" y="174.7" transform="rotate(-90 290.6 174.7)">3</text>
<text x="355.3" y="174.7" transform="rotate(-90 355.3 174.7)">3</text>
<text x="28.5" y="233.4">4</text>
<text x="35.3" y="228" transform="rotate(-90 35.3 228)">1</text>
<text x="41.2" y="233.4">2</text>
<text x="92" y="233.4">4</text>
<text x="98.8" y="228" transform="rotate(-90 98.8 228)">1</text>
<text x="104.7" y="233.4">2</text>
<text x="155.5" y="233.4">4</text>
<text x="162.3" y="228" transform="rotate(-90 162.3 228)">1</text>
<text x="168.2" y="233.4">2</text>
<text x="220.3" y="233.4">4</text>
<text x="227.1" y="228" transform="rotate(-90 227.1 228)">1</text>
<text x="233" y="233.4">2</text>
<text x="283.8" y="233.4">4</text>
<text x="290.6" y="228" transform="rotate(-90 290.6 228)">1</text>
<text x="296.5" y="233.4">2</text>
<text x="348.5" y="233.4">4</text>
<text x="355.3" y="228" transform="rotate(-90 355.3 228)">1</text>
<text x="361.2" y="233.4">2</text>
<text x="35.3" y="240.7" transform="rotate(-90 35.3 240.7)">3</text>
<text x="98.8" y="240.7" transform="rotate(-90 98.8 240.7)">3</text>
<text x="162.3" y="240.7" transform="rotate(-90 162.3 240.7)">3</text>
<text x="227.1" y="240.7" transform="rotate(-90 227.1 240.7)">3</text>
<text x="290.6" y="240.7" transform="rotate(-90 290.6 240.7)">3</text>
<text x="355.3" y="240.7" transform="rotate(-90 355.3 240.7)">3</text>
</g>
<g font-size="1.4" fill="#840000">
<text x="111.3" y="44.6" transform="rotate(-90 111.3 44.6)">+5V</text>
<text x="150.7" y="44.6" transform="rotate(-90 150.7 44.6)">LED_CT</text>
<text x="196.4" y="44.6" transform="rotate(-90 196.4 44.6)">LED_ENABLE</text>
<text x="240.8" y="44.6" transform="rotate(-90 240.8 44.6)">+5V_LED</text>
<text x="40" y="50.3">+5V</text>
<text x="76.1" y="50.3">+5V_LED</text>
<text x="34.1" y="55.4">LED_ENABLE</text>
<text x="37.8" y="60.5">LED_CT</text>
<text x="111.3" y="67.9" transform="rotate(-90 111.3 67.9)">GND</text>
<text x="150.7" y="67.9" transform="rotate(-90 150.7 67.9)">GND</text>
<text x="196.4" y="67.9" transform="rotate(-90 196.4 67.9)">GND</text>
<text x="240.8" y="67.9" transform="rotate(-90 240.8 67.9)">GND</text>
<text x="60.5" y="74.3" transform="rotate(-90 60.5 74.3)">GND</text>
<text x="70.6" y="94.1" transform="rotate(-90 70.6 94.1)">+5V_LED</text>
<text x="75.7" y="94.1" transform="rotate(-90 75.7 94.1)">GND</text>
<text x="135.4" y="100.5" transform="rotate(-90 135.4 100.5)">+5V_LED</text>
<text x="186.2" y="100.5" transform="rotate(-90 186.2 100.5)">LED_DATA_5V</text>
<text x="230.7" y="100.5" transform="rotate(-90 230.7 100.5)">LED_DATA</text>
<text x="46.3" y="111.3">LED_DATA</text>
<text x="93.8" y="111.3">LED_DATA_5V</text>
<text x="135.4" y="123.8" transform="rotate(-90 135.4 123.8)">GND</text>
<text x="230.7" y="123.8" transform="rotate(-90 230.7 123.8)">GND</text>
<text x="70.6" y="130.2" transform="rotate(-90 70.6 130.2)">GND</text>
<text x="186.2" y="126.8" transform="rotate(-90 186.2 126.8)">LED_DIN</text>
<text x="36.4" y="153.8" transform="rotate(-90 36.4 153.8)">+5V_LED</text>
<text x="99.9" y="153.8" transform="rotate(-90 99.9 153.8)">+5V_LED</text>
<text x="163.4" y="153.8" transform="rotate(-90 163.4 153.8)">+5V_LED</text>
<text x="228.1" y="153.8" transform="rotate(-90 228.1 153.8)">+5V_LED</text>
<text x="291.6" y="153.8" transform="rotate(-90 291.6 153.8)">+5V_LED</text>
<text x="356.4" y="153.8" transform="rotate(-90 356.4 153.8)">+5V_LED</text>
<text x="64.3" y="157.6" transform="rotate(-90 64.3 157.6)">+5V_LED</text>
<text x="129.1" y="157.6" transform="rotate(-90 129.1 157.6)">+5V_LED</text>
<text x="192.6" y="157.6" transform="rotate(-90 192.6 157.6)">+5V_LED</text>
<text x="257.3" y="157.6" transform="rotate(-90 257.3 157.6)">+5V_LED</text>
<text x="320.8" y="157.6" transform="rotate(-90 320.8 157.6)">+5V_LED</text>
<text x="384.3" y="157.6" transform="rotate(-90 384.3 157.6)">+5V_LED</text>
<text x="15.5" y="168.4">LED_DIN</text>
<text x="49.4" y="168.4">PIXEL_1</text>
<text x="79.1" y="168.4">PIXEL_1</text>
<text x="112.9" y="168.4">PIXEL_2</text>
<text x="142.6" y="168.4">PIXEL_2</text>
<text x="176.4" y="168.4">PIXEL_3</text>
<text x="207.4" y="168.4">PIXEL_3</text>
<text x="241.2" y="168.4">PIXEL_4</text>
<text x="270.9" y="168.4">PIXEL_4</text>
<text x="304.7" y="168.4">PIXEL_5</text>
<text x="335.7" y="168.4">PIXEL_5</text>
<text x="369.4" y="168.4">PIXEL_6</text>
<text x="36.4" y="184.8" transform="rotate(-90 36.4 184.8)">GND</text>
<text x="64.3" y="181" transform="rotate(-90 64.3 181)">GND</text>
<text x="99.9" y="184.8" transform="rotate(-90 99.9 184.8)">GND</text>
<text x="129.1" y="181" transform="rotate(-90 129.1 181)">GND</text>
<text x="163.4" y="184.8" transform="rotate(-90 163.4 184.8)">GND</text>
<text x="192.6" y="181" transform="rotate(-90 192.6 181)">GND</text>
<text x="228.1" y="184.8" transform="rotate(-90 228.1 184.8)">GND</text>
<text x="257.3" y="181" transform="rotate(-90 257.3 181)">GND</text>
<text x="291.6" y="184.8" transform="rotate(-90 291.6 184.8)">GND</text>
<text x="320.8" y="181" transform="rotate(-90 320.8 181)">GND</text>
<text x="356.4" y="184.8" transform="rotate(-90 356.4 184.8)">GND</text>
<text x="384.3" y="181" transform="rotate(-90 384.3 181)">GND</text>
<text x="36.4" y="219.9" transform="rotate(-90 36.4 219.9)">+5V_LED</text>
<text x="99.9" y="219.9" transform="rotate(-90 99.9 219.9)">+5V_LED</text>
<text x="163.4" y="219.9" transform="rotate(-90 163.4 219.9)">+5V_LED</text>
<text x="228.1" y="219.9" transform="rotate(-90 228.1 219.9)">+5V_LED</text>
<text x="291.6" y="219.9" transform="rotate(-90 291.6 219.9)">+5V_LED</text>
<text x="356.4" y="219.9" transform="rotate(-90 356.4 219.9)">+5V_LED</text>
<text x="64.3" y="223.7" transform="rotate(-90 64.3 223.7)">+5V_LED</text>
<text x="129.1" y="223.7" transform="rotate(-90 129.1 223.7)">+5V_LED</text>
<text x="192.6" y="223.7" transform="rotate(-90 192.6 223.7)">+5V_LED</text>
<text x="257.3" y="223.7" transform="rotate(-90 257.3 223.7)">+5V_LED</text>
<text x="320.8" y="223.7" transform="rotate(-90 320.8 223.7)">+5V_LED</text>
<text x="384.3" y="223.7" transform="rotate(-90 384.3 223.7)">+5V_LED</text>
<text x="15.6" y="234.5">PIXEL_6</text>
<text x="49.4" y="234.5">PIXEL_7</text>
<text x="79.1" y="234.5">PIXEL_7</text>
<text x="112.9" y="234.5">PIXEL_8</text>
<text x="142.6" y="234.5">PIXEL_8</text>
<text x="176.4" y="234.5">PIXEL_9</text>
<text x="207.4" y="234.5">PIXEL_9</text>
<text x="241.2" y="234.5">PIXEL_10</text>
<text x="269.9" y="234.5">PIXEL_10</text>
<text x="304.7" y="234.5">PIXEL_11</text>
<text x="334.7" y="234.5">PIXEL_11</text>
<text x="36.4" y="250.8" transform="rotate(-90 36.4 250.8)">GND</text>
<text x="64.3" y="247" transform="rotate(-90 64.3 247)">GND</text>
<text x="99.9" y="250.8" transform="rotate(-90 99.9 250.8)">GND</text>
<text x="129.1" y="247" transform="rotate(-90 129.1 247)">GND</text>
<text x="163.4" y="250.8" transform="rotate(-90 163.4 250.8)">GND</text>
<text x="192.6" y="247" transform="rotate(-90 192.6 247)">GND</text>
<text x="228.1" y="250.8" transform="rotate(-90 228.1 250.8)">GND</text>
<text x="257.3" y="247" transform="rotate(-90 257.3 247)">GND</text>
<text x="291.6" y="250.8" transform="rotate(-90 291.6 250.8)">GND</text>
<text x="320.8" y="247" transform="rotate(-90 320.8 247)">GND</text>
<text x="356.4" y="250.8" transform="rotate(-90 356.4 250.8)">GND</text>
<text x="384.3" y="247" transform="rotate(-90 384.3 247)">GND</text>
</g>
<g font-size="1.1" fill="#840000">
<text x="36.6" y="172.4">RGB</text>
<text x="100.1" y="172.4">RGB</text>
<text x="163.6" y="172.4">RGB</text>
<text x="228.4" y="172.4">RGB</text>
<text x="291.9" y="172.4">RGB</text>
<text x="356.7" y="172.4">RGB</text>
<text x="36.6" y="238.4">RGB</text>
<text x="100.1" y="238.4">RGB</text>
<text x="163.6" y="238.4">RGB</text>
<text x="228.4" y="238.4">RGB</text>
<text x="291.9" y="238.4">RGB</text>
<text x="356.7" y="238.4">RGB</text>
</g>
</svg>
